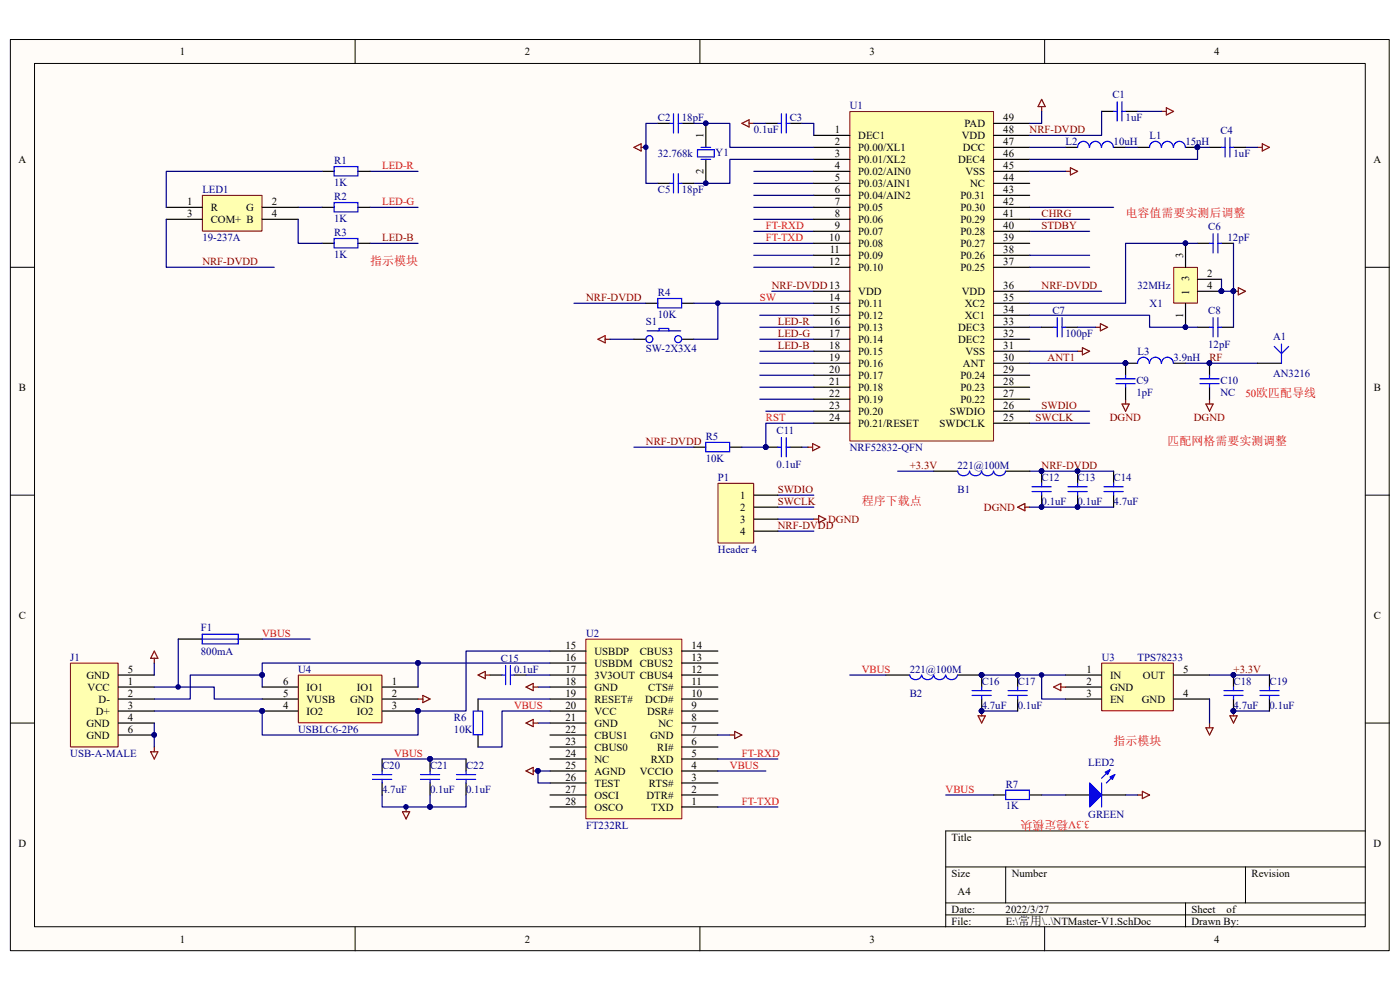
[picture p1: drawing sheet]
<svg xmlns="http://www.w3.org/2000/svg" width="297mm" height="210mm" viewBox="0 0 297 210" stroke-linecap="round" stroke-linejoin="round" font-family="sans-serif">
<path d="M2.2 8.4h292.5v193.3h-292.5z" fill="#fffcf8"/>
<path d="M2.2 8.4h292.5v193.3h-292.5z" fill="none" stroke="#000" stroke-width=".21"/>
<path d="M7.4 13.5h282.2v183.1h-282.2z" fill="#fffcf8"/>
<g fill="none" stroke="#000" stroke-width=".21">
<path d="M7.3 13.5h282.3v183.1h-282.3zM75.3 8.4v5.1M148.5 8.4v5.1M221.6 8.4v5.1M2.2 56.7h5.1M289.7 56.7h5.1M2.2 105h5.1M289.7 105h5.1M2.2 153.4h5.1M289.7 153.4h5.1M289.7 176.3h-89.1v20.3M75.3 196.6v5.1"/>
<path d="M148.5 196.6v5.1M200.6 183.9h89.1M200.6 191.5h89.1M200.6 194.1h89.1M213.4 183.9v7.6M221.6 196.6v5.1M251.5 191.5v5.1M264.2 183.9v7.6"/>
</g>
<path d="M15 140.7h10.1v17.8h-10.1z" fill="#ffffb0"/>
<path d="M14.9 140.7h10.2v17.8h-10.2z" fill="none" stroke="#800000" stroke-width=".21"/>
<path d="M25.1 145.7h7.6M25.1 148.3h7.6M25.1 150.8h7.6M25.1 153.4h7.6M25.1 143.2h7.6M25.1 155.9h7.6" fill="none" stroke="#000" stroke-width=".25"/>
<circle cx="32.7" cy="155.9" r=".48" fill="#000080" stroke="#000080" stroke-width=".21"/>
<path d="M124.3 135.6h20.4v38.1h-20.4z" fill="#ffffb0"/>
<path d="M124.3 135.6h20.4v38.1h-20.4z" fill="none" stroke="#800000" stroke-width=".21"/>
<g fill="none" stroke="#000" stroke-width=".25">
<path d="M149.8 26.2v5.1M149.8 33.8v5.1M254.1 69.4h2.5M259.1 69.4h2.6M116.7 138.1h7.6M144.7 138.1h7.6M116.7 158.5h7.6M116.7 155.9h7.6M116.7 153.4h7.6M116.7 150.8h7.6M116.7 148.3h7.6M116.7 145.7h7.6"/>
<path d="M116.7 143.2h7.6M116.7 140.7h7.6M144.7 158.5h7.6M144.7 155.9h7.6M144.7 153.4h7.6M144.7 150.8h7.6M144.7 148.3h7.6M144.7 145.7h7.6M144.7 143.2h7.6M144.7 140.7h7.6M116.7 171.2h7.6M116.7 168.6h7.6"/>
<path d="M116.7 166.1h7.6M116.7 163.6h7.6M116.7 161h7.6M144.7 171.2h7.6M144.7 168.6h7.6M144.7 166.1h7.6M144.7 163.6h7.6M144.7 161h7.6"/>
</g>
<path d="M148 31.8h3.5v1.5h-3.5zM148.7 33.8h2.1M148.7 31.3h2.1M256.6 69.4h.8M257.4 67.4v4.1M258.4 67.4v4.1M258.4 69.4h.7" fill="none" stroke="#00f" stroke-width=".25"/>
<g fill="#000080" stroke="#000080" stroke-width=".21">
<circle cx="149.7" cy="26.1" r=".48"/>
<circle cx="149.7" cy="38.9" r=".48"/>
<circle cx="256.6" cy="77" r=".48"/>
<circle cx="137" cy="31.2" r=".48"/>
<circle cx="261.7" cy="61.8" r=".48"/>
</g>
<path d="M134.5 31.3l1.5-.8v1.5zM136 31.3h1M261.7 61.8h1M262.7 61l1.5 .8-1.5 .8zM238 85.7h1.6l-.8 1.5zM238.8 84.7v1M255.8 85.7h1.6l-.8 1.5zM256.6 84.7v1" fill="none" stroke="#800000" stroke-width=".25"/>
<g fill="none" stroke="#000080" stroke-width=".25">
<path d="M139.6 26.2h-2.6v12.7h2.6M159.9 36.4h12.7M159.9 38.9h12.7M159.9 46.5h12.7M159.9 49.1h12.7M159.9 51.6h12.7M159.9 54.2h12.7M159.9 56.7h12.7M159.9 44h12.7M218.4 46.5h12.8M218.4 49.1h12.8M218.4 44h17.8"/>
<path d="M161.2 69.4h11.4M161.2 66.9h11.4M161.2 77.1h11.4M161.2 79.6h11.4M161.2 72h11.4M161.2 74.5h11.4M163.7 61.8h8.9M161.2 82.1h11.4M161.2 84.7h11.4M218.4 87.2h12.8M218.4 89.8h12.8"/>
</g>
<path d="M180.3 23.7h30.5v69.9h-30.5z" fill="#ffffb0"/>
<path d="M180.3 23.7h30.5v69.9h-30.5z" fill="none" stroke="#800000" stroke-width=".21"/>
<g fill="none" stroke="#000" stroke-width=".25">
<path d="M139.6 38.9h2.5M139.6 26.2h2.5M144.7 38.9h2.5M144.7 26.2h2.5M162.5 26.2h2.5M167.6 26.2h2.5M172.6 28.7h7.7M172.6 31.3h7.7M172.6 33.8h7.7M172.6 36.4h7.7M172.6 38.9h7.7M210.8 28.7h7.6"/>
<path d="M210.8 31.3h7.6M210.8 33.8h7.6M210.8 36.4h7.6M210.8 38.9h7.6M210.8 26.2h7.6M226.1 31.3h2.5M236.2 31.3h2.6M241.3 31.3h2.6M251.5 31.3h2.6M256.6 31.3h2.5M261.7 31.3h2.5M172.6 41.4h7.7"/>
<path d="M172.6 44h7.7M172.6 46.5h7.7M172.6 49.1h7.7M172.6 51.6h7.7M172.6 54.2h7.7M172.6 56.7h7.7M210.8 41.4h7.6M210.8 44h7.6M210.8 46.5h7.6M210.8 49.1h7.6M210.8 51.6h7.6M210.8 54.2h7.6"/>
<path d="M210.8 56.7h7.6M254.1 51.6h2.5M259.1 51.6h2.6M172.6 61.8h7.7M172.6 64.3h7.7M172.6 66.9h7.7M172.6 69.4h7.7M172.6 72h7.7M172.6 74.5h7.7M172.6 77.1h7.7M172.6 79.6h7.7M210.8 61.8h7.6"/>
<path d="M210.8 64.3h7.6M210.8 66.9h7.6M210.8 69.4h7.6M210.8 72h7.6M210.8 74.5h7.6M210.8 77.1h7.6M210.8 79.6h7.6M172.6 82.1h7.7M172.6 84.7h7.7M172.6 87.2h7.7M172.6 89.8h7.7M210.8 82.1h7.6"/>
<path d="M210.8 84.7h7.6M210.8 87.2h7.6M210.8 89.8h7.6"/>
</g>
<path d="M147.2 26.2h7.6v5.1h17.8M172.6 33.8h-17.8v5.1h-7.6M218.4 36.4h7.7M221 23.6v2.6h-2.6M264.2 31.3h2.6M218.4 56.7h12.8M218.4 54.2h12.8M218.4 74.5h10.2M218.4 61.8h15.3M218.4 69.4h2.6M170.1 94.9h1.3" fill="none" stroke="#000080" stroke-width=".25"/>
<g fill="none" stroke="#800000" stroke-width=".25">
<path d="M157.4 26.2l1.5-.8v1.5zM158.9 26.2h1M221 21.1l.7 1.5h-1.5zM221 22.6v1M226.1 36.4h1M227.1 35.6l1.5 .8-1.5 .7zM266.8 31.3h1M267.8 30.5l1.5 .8-1.5 .7zM228.6 74.5h1M229.6 73.7l1.6 .8-1.6 .8zM232.4 69.4h1M233.4 68.7l1.6 .7-1.6 .8z"/>
<path d="M171.4 94.9h1M172.4 94.1l1.5 .8-1.5 .7z"/>
</g>
<g fill="none" stroke="#00f" stroke-width=".25">
<path d="M142.1 26.2h.8M142.1 38.9h.8M142.9 24.1v4.1M142.9 36.9v4M143.9 24.1v4.1M143.9 36.9v4M143.9 26.2h.8M143.9 38.9h.8M165 26.2h.8M165.8 24.1v4.1M166.8 26.2h.8M166.8 24.1v4.1"/>
<path d="M231.1 31.3a1.25 1.25 0 0 0-1.2-1.3 1.25 1.25 0 0 0-1.3 1.3M233.7 31.3a1.25 1.25 0 0 0-1.3-1.3 1.25 1.25 0 0 0-1.2 1.3M236.2 31.3a1.25 1.25 0 0 0-1.3-1.3 1.25 1.25 0 0 0-1.2 1.3M246.4 31.3a1.25 1.25 0 0 0-1.3-1.3 1.25 1.25 0 0 0-1.2 1.3M248.9 31.3a1.25 1.25 0 0 0-1.2-1.3 1.25 1.25 0 0 0-1.3 1.3M251.5 31.3a1.25 1.25 0 0 0-1.3-1.3 1.25 1.25 0 0 0-1.2 1.3M259.1 31.3h.8M259.9 29.2v4.1M260.9 29.2v4.1M260.9 31.3h.8M256.6 51.6h.8M257.4 49.6v4.1"/>
<path d="M258.4 49.6v4.1M258.4 51.6h.7"/>
</g>
<circle cx="254" cy="31.2" r=".48" fill="#000080" stroke="#000080" stroke-width=".21"/>
<path d="M249 56.8h5v7.5h-5z" fill="#ffffb0"/>
<path d="M249 56.7h5v7.6h-5z" fill="none" stroke="#800000" stroke-width=".21"/>
<g fill="none" stroke="#000" stroke-width=".25">
<path d="M233.7 23.6h2.5M238.8 23.6h2.5M251.5 51.6v5.1M254.1 59.2h5M221 69.4h2.5M226.1 69.4h2.5M241.3 77.1h-2.5v2.5M249 77.1h2.5M251.5 64.3v5.1M254.1 61.8h5M256.6 77.1v2.5M266.8 77.1h5.1"/>
<path d="M147.2 94.9h2.6M154.8 94.9h2.6M162.5 94.9h2.5M167.6 94.9h2.5M198.1 100h5.1M213.4 100h5M221 100v2.5M228.6 100v2.5M236.2 100v2.5M238.8 82.1v2.6M256.6 82.1v2.6M221 105v2.6"/>
<path d="M228.6 105v2.6M236.2 105v2.6"/>
</g>
<g fill="#000080" stroke="#000080" stroke-width=".21">
<circle cx="251.5" cy="69.4" r=".48"/>
<circle cx="251.5" cy="51.6" r=".48"/>
<circle cx="259.1" cy="61.8" r=".48"/>
<circle cx="238.8" cy="77" r=".48"/>
<circle cx="256.6" cy="77" r=".48"/>
<circle cx="162.4" cy="94.8" r=".48"/>
<circle cx="221" cy="107.6" r=".48"/>
<circle cx="221" cy="99.9" r=".48"/>
<circle cx="228.6" cy="107.6" r=".48"/>
<circle cx="228.6" cy="99.9" r=".48"/>
</g>
<g fill="none" stroke="#00f" stroke-width=".25">
<path d="M236.2 23.6h.8M237 21.6v4.1M238 21.6v4.1M238 23.6h.8M223.5 69.4h.8M224.3 67.4v4.1M225.3 67.4v4.1M225.3 69.4h.8M238.8 79.6v.8M243.8 77.1a1.25 1.25 0 0 0-1.2-1.3 1.25 1.25 0 0 0-1.3 1.3M246.4 77.1a1.25 1.25 0 0 0-1.3-1.3 1.25 1.25 0 0 0-1.2 1.3M248.9 77.1a1.25 1.25 0 0 0-1.2-1.3 1.25 1.25 0 0 0-1.3 1.3"/>
<path d="M256.6 79.6v.8M270.3 73.5l1.6 1.5 1.5-1.5M271.9 73v4.1M149.7 93.8h5.1v2h-5.1zM165 94.9h.8M165.8 92.8v4.1M166.8 92.8v4.1M166.8 94.9h.8M205.7 100a1.29 1.29 0 0 1-1.3 .9 1.29 1.29 0 0 1-1.2-.9M208.2 100a1.29 1.29 0 0 1-1.2 .9 1.29 1.29 0 0 1-1.3-.9M210.8 100a1.29 1.29 0 0 1-1.3 .9 1.29 1.29 0 0 1-1.2-.9M213.3 100a1.29 1.29 0 0 1-1.2 .9 1.29 1.29 0 0 1-1.3-.9"/>
<path d="M236.8 81.4h4M236.8 80.4h4M238.8 81.4v.7M254.6 81.4h4M254.6 80.4h4M256.6 81.4v.7M218.9 103.3h4.1M218.9 104.3h4.1M221 102.5v.8M221 104.3v.7M226.6 103.3h4.1M226.6 104.3h4.1"/>
<path d="M228.6 102.5v.8M228.6 104.3v.7M234.2 103.3h4.1M234.2 104.3h4.1M236.2 102.5v.8M236.2 104.3v.7"/>
</g>
<g fill="none" stroke="#000080" stroke-width=".25">
<path d="M218.4 31.3h7.7M238.8 31.3h2.5M159.9 41.4h12.7M254.1 51.6h-15.3v12.7h-20.4M218.4 66.9h25.5v2.5h10.2M218.4 77.1h20.4M228.6 69.4h3.8M251.5 77.1h15.3M134.5 94.9h12.7M190.5 100h7.6M218.4 100h17.8M165 107.6h7.6"/>
<path d="M165 105h7.6M165 110.1h7.6M165 112.7h7.6M218.4 107.6h17.8"/>
</g>
<path d="M172.6 110.1h1.1M173.7 109.4l1.5 .7-1.5 .8zM215.9 107.6l1.5-.8v1.5zM217.4 107.6h1" fill="none" stroke="#800000" stroke-width=".25"/>
<path d="M152.4 102.6h7.5v12.6h-7.5z" fill="#ffffb0"/>
<path d="M152.3 102.5h7.6v12.7h-7.6z" fill="none" stroke="#800000" stroke-width=".21"/>
<path d="M159.9 105h5.1M159.9 107.6h5.1M159.9 110.1h5.1M159.9 112.7h5.1" fill="none" stroke="#000" stroke-width=".25"/>
<path d="M159.9 26.2h2.6M170.1 26.2h2.5v2.5M233.7 23.6v5.1h-15.3M241.3 23.6h5.1M261.7 51.6v10.2M162.5 87.2h10.1" fill="none" stroke="#000080" stroke-width=".25"/>
<circle cx="261.7" cy="61.8" r=".48" fill="#000080" stroke="#000080" stroke-width=".21"/>
<path d="M246.4 23.6h1M247.4 22.9l1.6 .7-1.6 .8z" fill="none" stroke="#800000" stroke-width=".25"/>
<path d="M63.3 143.3h17.7v10h-17.7z" fill="#ffffb0"/>
<path d="M63.3 143.2h17.7v10.1h-17.7z" fill="none" stroke="#800000" stroke-width=".21"/>
<path d="M55.6 145.7h7.7M55.6 148.3h7.7M55.6 150.8h7.7M81.1 145.7h7.6M81.1 148.3h7.6M81.1 150.8h7.6" fill="none" stroke="#000" stroke-width=".25"/>
<g fill="#000080" stroke="#000080" stroke-width=".21">
<circle cx="88.7" cy="150.8" r=".48"/>
<circle cx="55.6" cy="150.8" r=".48"/>
</g>
<path d="M32.7 145.7h12.8v2.6h10.1" fill="none" stroke="#000080" stroke-width=".25"/>
<path d="M233.8 140.7h15.1v10.1h-15.1z" fill="#ffffb0"/>
<path d="M233.7 140.7h15.2v10.1h-15.2z" fill="none" stroke="#800000" stroke-width=".21"/>
<g fill="none" stroke="#000" stroke-width=".25">
<path d="M68.3 36.4h2.6M76 36.4h2.5M68.3 44h2.6M68.3 51.6h2.6M76 44h2.5M76 51.6h2.5M37.8 135.6h5.1M50.5 135.6h5.1M101.4 148.3v2.5M101.4 155.9v2.6M104 143.2h2.5M109 143.2h2.6"/>
<path d="M187.9 143.2h5.1M203.2 143.2h5.1v2.5M208.3 148.3v2.5M215.9 143.2v2.5M215.9 148.3v2.5M226.1 143.2h7.6M226.1 145.7h7.6M226.1 148.3h7.6M249 143.2h7.6M249 148.3h7.6M261.7 143.2v2.5M261.7 148.3v2.5"/>
<path d="M269.3 143.2v2.5M269.3 148.3v2.5M81.1 161v2.6M81.1 166.1v2.5M91.2 161v2.6M91.2 166.1v2.5M98.9 161v2.6M98.9 166.1v2.5M210.8 168.6h2.6M218.4 168.6h2.6M226.1 168.6h5.1M233.7 168.6h5.1"/>
</g>
<g fill="none" stroke="#800000" stroke-width=".25">
<path d="M32.7 139.6v1.1M32.7 138.1l.8 1.5h-1.5zM32 159.5h1.5l-.8 1.5zM32.7 158.5v1M88.7 148.3h1M89.7 147.5l1.5 .8-1.5 .8zM101.4 143.2l1.5-.8v1.6zM102.9 143.2h1.1M111.6 145.7l1.5-.7v1.5zM111.6 153.4l1.5-.8v1.5zM113.1 145.7h1M113.1 153.4h1"/>
<path d="M154.8 155.9h1.1M155.9 155.2l1.5 .7-1.5 .8zM207.5 151.9h1.5l-.7 1.5zM208.3 150.8v1.1M223.5 145.7l1.6-.7v1.5zM225.1 145.7h1M255.8 154.4h1.6l-.8 1.5zM256.6 153.4v1M260.9 151.9h1.6l-.8 1.5zM261.7 150.8v1.1M85.4 172.2h1.5l-.7 1.5zM86.2 171.2v1"/>
<path d="M111.6 163.6l1.5-.8v1.5zM113.1 163.6h1M241.3 168.6h1.1M242.4 167.9l1.5 .7-1.5 .8z"/>
</g>
<g fill="none" stroke="#000080" stroke-width=".25">
<path d="M78.5 36.4h10.2M256.6 31.3h-2.5v2.5h-35.7M63.3 44h5M78.5 44h10.2M78.5 51.6h10.2M259.1 59.2v2.6h2.6v7.6M172.6 89.8h-10.1v5.1h-5.1M37.8 135.6v10.1M55.6 135.6h10.2M32.7 140.7v2.5M32.7 153.4v5.1M55.6 143.2h-15.2v5.1h-7.7"/>
<path d="M55.6 143.2v2.5M88.7 140.7h-33.1v2.5M101.4 148.3h15.3M111.6 143.2h5.1M114.1 145.7h2.6M114.1 153.4h2.6M116.7 150.8h-10.2v7.7h-5.1M152.3 155.9h2.5M180.3 143.2h7.6M208.3 143.2h17.8M208.3 150.8h7.6M221 143.2v5.1h5.1"/>
<path d="M256.6 148.3v5.1M256.6 143.2h12.7M261.7 150.8h7.6M81.1 168.6v2.6h10.1M81.1 161h17.8M91.2 168.6v2.6M98.9 168.6v2.6h-7.7M116.7 163.6h-2.6v2.5h2.6M152.3 161h12.7M152.3 171.2h12.7M152.3 163.6h10.2M200.6 168.6h10.2"/>
<path d="M221 168.6h5.1M238.8 168.6h2.5"/>
</g>
<g fill="#000080" stroke="#000080" stroke-width=".21">
<circle cx="261.7" cy="150.8" r=".48"/>
<circle cx="208.2" cy="150.8" r=".48"/>
<circle cx="261.7" cy="143.2" r=".48"/>
<circle cx="215.9" cy="143.2" r=".48"/>
<circle cx="208.2" cy="143.2" r=".48"/>
<circle cx="221" cy="143.2" r=".48"/>
<circle cx="114.1" cy="163.5" r=".48"/>
<circle cx="37.8" cy="145.7" r=".48"/>
<circle cx="259.1" cy="61.8" r=".48"/>
<circle cx="261.7" cy="61.8" r=".48"/>
<circle cx="162.4" cy="94.8" r=".48"/>
<circle cx="254" cy="31.2" r=".48"/>
<circle cx="91.2" cy="161" r=".48"/>
<circle cx="86.1" cy="171.2" r=".48"/>
<circle cx="55.6" cy="143.2" r=".48"/>
<circle cx="88.7" cy="140.6" r=".48"/>
<circle cx="91.2" cy="171.2" r=".48"/>
</g>
<g fill="none" stroke="#00f" stroke-width=".25">
<path d="M70.9 35.3h5v2h-5zM70.9 43h5v2h-5zM70.9 50.6h5v2h-5zM42.9 134.6h7.6v2h-7.6zM42.9 135.6h7.6M100.4 150.8h2v5.1h-2zM106.5 143.2h.8M107.3 141.2v4M108.3 141.2v4M108.3 143.2h.7M195.5 143.2a1.29 1.29 0 0 1-1.3 1 1.29 1.29 0 0 1-1.2-1M198 143.2a1.29 1.29 0 0 1-1.2 1 1.29 1.29 0 0 1-1.3-1"/>
<path d="M200.6 143.2a1.29 1.29 0 0 1-1.3 1 1.29 1.29 0 0 1-1.2-1M203.1 143.2a1.29 1.29 0 0 1-1.2 1 1.29 1.29 0 0 1-1.3-1M206.2 147.5h4.1M206.2 146.5h4.1M208.3 145.7v.8M208.3 147.5v.8M213.9 147.5h4M213.9 146.5h4M215.9 145.7v.8M215.9 147.5v.8M259.7 147.5h4M259.7 146.5h4"/>
<path d="M261.7 145.7v.8M261.7 147.5v.8M267.3 147.5h4.1M267.3 146.5h4.1M269.3 145.7v.8M269.3 147.5v.8M79 165.3h4.1M79 164.3h4.1M81.1 163.6v.7M81.1 165.3v.8M89.2 165.3h4.1M89.2 164.3h4.1"/>
<path d="M91.2 163.6v.7M91.2 165.3v.8M96.8 165.3h4.1M96.8 164.3h4.1M98.9 163.6v.7M98.9 165.3v.8M213.4 167.6h5v2h-5zM233.7 166.1v5.1M235.5 163.3l-1.8 1.8M236.5 164.3l-1.8 1.8"/>
</g>
<g fill="#00f" stroke="#00f" stroke-width=".25">
<path d="M231.2 166.1l2.5 2.5-2.5 2.6z"/>
<path d="M235.5 164.8l1-.5-.5 1z"/>
<path d="M234.5 163.8l1-.5-.5 1z"/>
</g>
<path d="M43 41.5h12.6v7.5h-12.6z" fill="#ffffb0"/>
<path d="M42.9 41.4h12.7v7.6h-12.7z" fill="none" stroke="#800000" stroke-width=".21"/>
<path d="M35.3 44h7.6M35.3 46.5h7.6M55.6 44h7.7M55.6 46.5h7.7M134.5 72h2.5M137 64.3h2.6M144.7 72h2.5M144.7 64.3h2.5" fill="none" stroke="#000" stroke-width=".25"/>
<path d="M68.3 36.4h-33v7.6M35.3 46.5v10.2h22.9M63.3 46.5v5.1h5M121.8 64.3h15.2M129.4 72h5.1M147.2 64.3h25.4M152.3 64.3v7.7h-5.1M116.7 138.1h-17.8v12.7h-10.2v5.1h-33.1v-5.1h-22.9M116.7 140.7h-28v5" fill="none" stroke="#000080" stroke-width=".25"/>
<g fill="none" stroke="#00f" stroke-width=".25">
<path d="M139.6 63.3h5v2h-5zM139.6 70.2h2.5"/>
<circle cx="137.8" cy="71.9" r=".74"/>
<circle cx="143.9" cy="71.9" r=".74"/>
</g>
<path d="M137.3 70.2h2.3M139.8 70.2v-.5h2.1v.5M142.1 70.2h2.3" fill="none" stroke="#0000b4" stroke-width=".25"/>
<path d="M126.9 72l1.5-.8v1.5zM128.4 72h1" fill="none" stroke="#800000" stroke-width=".25"/>
<g fill="#000080" stroke="#000080" stroke-width=".21">
<circle cx="152.3" cy="64.3" r=".48"/>
<circle cx="88.7" cy="140.6" r=".48"/>
<circle cx="55.6" cy="150.8" r=".48"/>
<circle cx="88.7" cy="150.8" r=".48"/>
</g>
<g font-size="2.5" fill="#f00">
<text x="238.8" y="46">电容值需要实测后调整</text>
<text x="78.5" y="56.2">指示模块</text>
<text x="247.7" y="94.4">匹配网格需要实测调整</text>
<text x="182.8" y="107.1">程序下载点</text>
<text x="236.3" y="158">指示模块</text>
</g>
<g font-size="2.3">
<text x="38.2" y="11.7">1</text>
<text x="111.3" y="11.7">2</text>
<text x="184.5" y="11.7">3</text>
<text x="257.6" y="11.7">4</text>
<text x="149.3" y="29.2" transform="rotate(-90 149.3 29.2)">1</text>
<text x="177.1" y="28.2">1</text>
<text x="182.1" y="29.5">DEC1</text>
<text x="204" y="29.5">VDD</text>
<text x="204.6" y="27">PAD</text>
<text x="212.9" y="28.2">48</text>
<text x="212.9" y="25.7">49</text>
<text x="3.9" y="34.6">A</text>
<text x="177.1" y="30.8">2</text>
<text x="177.1" y="33.3">3</text>
<text x="177.1" y="35.9">4</text>
<text x="182.1" y="32">P0.00/XL1</text>
<text x="182.1" y="34.6">P0.01/XL2</text>
<text x="203.3" y="34.6">DEC4</text>
<text x="204.3" y="32">DCC</text>
<text x="212.9" y="35.9">45</text>
<text x="212.9" y="33.3">46</text>
<text x="212.9" y="30.8">47</text>
<text x="291.4" y="34.6">A</text>
<text x="149.3" y="37" transform="rotate(-90 149.3 37)">2</text>
<text x="177.1" y="38.4">5</text>
<text x="177.1" y="40.9">6</text>
<text x="182.1" y="37.1">P0.02/AIN0</text>
<text x="182.1" y="39.7">P0.03/AIN1</text>
<text x="204.8" y="37.1">VSS</text>
<text x="205.8" y="39.7">NC</text>
<text x="212.9" y="40.9">43</text>
<text x="212.9" y="38.4">44</text>
<text x="39.7" y="43.5">1</text>
<text x="39.7" y="46">3</text>
<text x="44.7" y="44.7">R</text>
<text x="44.7" y="47.3">COM+ B</text>
<text x="52.2" y="44.7">G</text>
<text x="57.7" y="43.5">2</text>
<text x="57.7" y="46">4</text>
<text x="177.1" y="43.5">7</text>
<text x="177.1" y="46">8</text>
<text x="182.1" y="42.2">P0.04/AIN2</text>
<text x="182.1" y="44.7">P0.05</text>
<text x="182.1" y="47.3">P0.06</text>
<text x="203.8" y="47.3">P0.29</text>
<text x="203.8" y="44.7">P0.30</text>
<text x="203.8" y="42.2">P0.31</text>
<text x="212.9" y="46">41</text>
<text x="212.9" y="43.5">42</text>
<text x="175.9" y="51.1">10</text>
<text x="176" y="53.7">11</text>
<text x="177.1" y="48.6">9</text>
<text x="182.1" y="49.8">P0.07</text>
<text x="182.1" y="52.4">P0.08</text>
<text x="203.8" y="52.4">P0.27</text>
<text x="203.8" y="49.8">P0.28</text>
<text x="212.9" y="53.7">38</text>
<text x="212.9" y="51.1">39</text>
<text x="212.9" y="48.6">40</text>
<text x="175.9" y="56.2">12</text>
<text x="182.1" y="54.9">P0.09</text>
<text x="182.1" y="57.5">P0.10</text>
<text x="203.8" y="57.5">P0.25</text>
<text x="203.8" y="54.9">P0.26</text>
<text x="212.9" y="56.2">37</text>
<text x="251" y="54.7" transform="rotate(-90 251 54.7)">3</text>
<text x="252.3" y="59.6" transform="rotate(-90 252.3 59.6)">3</text>
<text x="256.1" y="58.8">2</text>
<text x="175.9" y="63.8">14</text>
<text x="182.1" y="62.6">VDD</text>
<text x="182.1" y="65.1">P0.11</text>
<text x="204" y="62.6">VDD</text>
<text x="204.7" y="65.1">XC2</text>
<text x="212.9" y="63.8">35</text>
<text x="212.9" y="61.3">36</text>
<text x="252.3" y="62.6" transform="rotate(-90 252.3 62.6)">1</text>
<text x="256.1" y="61.3">4</text>
<text x="175.9" y="66.4">15</text>
<text x="175.9" y="68.9">16</text>
<text x="175.9" y="71.5">17</text>
<text x="182.1" y="67.6">P0.12</text>
<text x="182.1" y="70.2">P0.13</text>
<text x="203.3" y="70.2">DEC3</text>
<text x="204.7" y="67.6">XC1</text>
<text x="212.9" y="71.5">32</text>
<text x="212.9" y="68.9">33</text>
<text x="212.9" y="66.4">34</text>
<text x="251" y="67.5" transform="rotate(-90 251 67.5)">1</text>
<text x="175.9" y="74">18</text>
<text x="175.9" y="76.6">19</text>
<text x="182.1" y="72.7">P0.14</text>
<text x="182.1" y="75.3">P0.15</text>
<text x="182.1" y="77.9">P0.16</text>
<text x="203.3" y="72.7">DEC2</text>
<text x="204.3" y="77.9">ANT</text>
<text x="204.8" y="75.3">VSS</text>
<text x="212.9" y="76.6">30</text>
<text x="212.9" y="74">31</text>
<text x="4" y="82.9">B</text>
<text x="175.9" y="79.1">20</text>
<text x="175.9" y="81.7">21</text>
<text x="182.1" y="80.4">P0.17</text>
<text x="182.1" y="82.9">P0.18</text>
<text x="203.8" y="82.9">P0.23</text>
<text x="203.8" y="80.4">P0.24</text>
<text x="212.9" y="81.7">28</text>
<text x="212.9" y="79.1">29</text>
<text x="291.5" y="82.9">B</text>
<text x="175.9" y="84.2">22</text>
<text x="175.9" y="86.7">23</text>
<text x="175.9" y="89.3">24</text>
<text x="182.1" y="85.5">P0.19</text>
<text x="182.1" y="88">P0.20</text>
<text x="201.5" y="88">SWDIO</text>
<text x="203.8" y="85.5">P0.22</text>
<text x="212.9" y="89.3">25</text>
<text x="212.9" y="86.7">26</text>
<text x="212.9" y="84.2">27</text>
<text x="182.1" y="90.6">P0.21/RESET</text>
<text x="199.3" y="90.6">SWDCLK</text>
<text x="157" y="105.8">1</text>
<text x="157" y="108.4">2</text>
<text x="157" y="110.9">3</text>
<text x="157" y="113.5">4</text>
<text x="4" y="131.3">C</text>
<text x="291.5" y="131.3">C</text>
<text x="120" y="137.6">15</text>
<text x="146.7" y="137.6">14</text>
<text x="18.3" y="144">GND</text>
<text x="27.1" y="142.7">5</text>
<text x="120" y="140.2">16</text>
<text x="120" y="142.7">17</text>
<text x="126.1" y="138.9">USBDP</text>
<text x="126.1" y="141.4">USBDM CBUS2</text>
<text x="126.1" y="144">3V3OUT CBUS4</text>
<text x="135.7" y="138.9">CBUS3</text>
<text x="146.7" y="142.7">12</text>
<text x="146.7" y="140.2">13</text>
<text x="230.5" y="142.7">1</text>
<text x="235.5" y="144">IN</text>
<text x="242.5" y="144">OUT</text>
<text x="251" y="142.7">5</text>
<text x="18.6" y="146.5">VCC</text>
<text x="20.9" y="149.1">D-</text>
<text x="27.1" y="145.2">1</text>
<text x="27.1" y="147.8">2</text>
<text x="60.1" y="147.8">5</text>
<text x="60.1" y="145.2">6</text>
<text x="65" y="149.1">VUSB</text>
<text x="65" y="146.5">IO1</text>
<text x="74.3" y="149.1">GND</text>
<text x="75.7" y="146.5">IO1</text>
<text x="83.1" y="145.2">1</text>
<text x="83.1" y="147.8">2</text>
<text x="120" y="145.2">18</text>
<text x="120" y="147.8">19</text>
<text x="126.1" y="146.5">GND</text>
<text x="126.1" y="149.1">RESET#</text>
<text x="136.9" y="149.1">DCD#</text>
<text x="137.5" y="146.5">CTS#</text>
<text x="146.7" y="147.8">10</text>
<text x="146.7" y="145.2">11</text>
<text x="230.5" y="145.2">2</text>
<text x="230.5" y="147.8">3</text>
<text x="235.5" y="146.5">GND</text>
<text x="235.5" y="149.1">EN</text>
<text x="242.2" y="149.1">GND</text>
<text x="251" y="147.8">4</text>
<text x="18.3" y="154.1">GND</text>
<text x="20.4" y="151.6">D+</text>
<text x="27.1" y="150.3">3</text>
<text x="27.1" y="152.9">4</text>
<text x="27.1" y="155.4">6</text>
<text x="60.1" y="150.3">4</text>
<text x="65" y="151.6">IO2</text>
<text x="75.7" y="151.6">IO2</text>
<text x="83.1" y="150.3">3</text>
<text x="120" y="150.3">20</text>
<text x="120" y="152.9">21</text>
<text x="120" y="155.4">22</text>
<text x="126.1" y="151.6">VCC</text>
<text x="126.1" y="154.1">GND</text>
<text x="137.3" y="151.6">DSR#</text>
<text x="139.7" y="154.1">NC</text>
<text x="146.7" y="155.4">7</text>
<text x="146.7" y="152.9">8</text>
<text x="146.7" y="150.3">9</text>
<text x="18.3" y="156.7">GND</text>
<text x="120" y="158">23</text>
<text x="120" y="160.5">24</text>
<text x="126.1" y="156.7">CBUS1</text>
<text x="126.1" y="159.3">CBUS0</text>
<text x="126.1" y="161.8">NC</text>
<text x="137.9" y="156.7">GND</text>
<text x="138" y="161.8">RXD</text>
<text x="139.4" y="159.3">RI#</text>
<text x="146.7" y="160.5">5</text>
<text x="146.7" y="158">6</text>
<text x="120" y="163.1">25</text>
<text x="120" y="165.6">26</text>
<text x="126.1" y="164.3">AGND</text>
<text x="126.1" y="166.9">TEST</text>
<text x="135.7" y="164.3">VCCIO</text>
<text x="137.7" y="166.9">RTS#</text>
<text x="146.7" y="165.6">3</text>
<text x="146.7" y="163.1">4</text>
<text x="120" y="168.1">27</text>
<text x="120" y="170.7">28</text>
<text x="126.1" y="169.4">OSCI</text>
<text x="126.1" y="172">OSCO</text>
<text x="137.2" y="169.4">DTR#</text>
<text x="138.2" y="172">TXD</text>
<text x="146.7" y="170.7">1</text>
<text x="146.7" y="168.1">2</text>
<text x="3.9" y="179.6">D</text>
<text x="201.9" y="178.3">Title</text>
<text x="291.4" y="179.6">D</text>
<text x="201.9" y="186">Size</text>
<text x="214.6" y="186">Number</text>
<text x="265.5" y="186">Revision</text>
<text x="203.2" y="189.8">A4</text>
<text x="201.9" y="193.6">Date:</text>
<text x="201.9" y="196.1">File:</text>
<text x="213.3" y="193.6">2022/3/27</text>
<text x="213.4" y="196.1">E:\常用\..\NTMaster-V1.SchDoc</text>
<text x="252.8" y="196.1">Drawn By:</text>
<text x="252.8" y="193.6">Sheet</text>
<text x="260.2" y="193.6">of</text>
<text x="38.2" y="199.9">1</text>
<text x="111.3" y="199.9">2</text>
<text x="184.5" y="199.9">3</text>
<text x="257.6" y="199.9">4</text>
</g>
<g font-size="2.3" fill="#000080">
<text x="180.3" y="23.1">U1</text>
<text x="236" y="20.8">C1</text>
<text x="139.6" y="25.7">C2</text>
<text x="144.7" y="25.7">18pF</text>
<text x="159.9" y="28.2">0.1uF</text>
<text x="167.6" y="25.7">C3</text>
<text x="238.8" y="25.7">1uF</text>
<text x="243.9" y="29.5">L1</text>
<text x="258.9" y="28.5">C4</text>
<text x="70.9" y="34.8">R1</text>
<text x="139.6" y="33.3">32.768k</text>
<text x="151.8" y="33.1">Y1</text>
<text x="226.1" y="30.8">L2</text>
<text x="236.3" y="30.8">10uH</text>
<text x="251.5" y="30.8">15nH</text>
<text x="261.7" y="33.3">1uF</text>
<text x="42.9" y="40.9">LED1</text>
<text x="70.9" y="39.4">1K</text>
<text x="139.6" y="40.9">C5</text>
<text x="144.7" y="40.9">18pF</text>
<text x="70.9" y="42.5">R2</text>
<text x="70.9" y="47">1K</text>
<text x="42.9" y="51.1">19-237A</text>
<text x="70.9" y="50.1">R3</text>
<text x="256.3" y="48.8">C6</text>
<text x="260.4" y="51.1">12pF</text>
<text x="70.9" y="54.7">1K</text>
<text x="139.6" y="62.8">R4</text>
<text x="241.3" y="61.3">32MHz</text>
<text x="243.9" y="65.1">X1</text>
<text x="137" y="68.9">S1</text>
<text x="139.6" y="67.4">10K</text>
<text x="223.3" y="66.6">C7</text>
<text x="226.1" y="71.5">100pF</text>
<text x="256.3" y="66.6">C8</text>
<text x="137" y="74.8">SW-2X3X4</text>
<text x="241.3" y="75.3">L3</text>
<text x="249" y="76.6">3.9nH</text>
<text x="256.3" y="73.7">12pF</text>
<text x="270.1" y="72.2">A1</text>
<text x="241.1" y="81.4">C9</text>
<text x="241.1" y="83.9">1pF</text>
<text x="258.9" y="81.4">C10</text>
<text x="258.9" y="83.9">NC</text>
<text x="270.1" y="79.9">AN3216</text>
<text x="149.7" y="93.3">R5</text>
<text x="164.8" y="92.1">C11</text>
<text x="180.3" y="95.6">NRF52832-QFN</text>
<text x="149.7" y="97.9">10K</text>
<text x="152.3" y="102">P1</text>
<text x="164.8" y="99.2">0.1uF</text>
<text x="203.2" y="99.4">221@100M</text>
<text x="221" y="102">C12</text>
<text x="228.6" y="102">C13</text>
<text x="236.3" y="102">C14</text>
<text x="203.2" y="104.6">B1</text>
<text x="221" y="107.1">0.1uF</text>
<text x="228.6" y="107.1">0.1uF</text>
<text x="236.3" y="107.1">4.7uF</text>
<text x="152.3" y="117.3">Header 4</text>
<text x="42.6" y="133.8">F1</text>
<text x="124.3" y="135.1">U2</text>
<text x="14.9" y="140.2">J1</text>
<text x="42.6" y="138.9">800mA</text>
<text x="63.2" y="142.7">U4</text>
<text x="106.3" y="140.4">C15</text>
<text x="109.1" y="142.7">0.1uF</text>
<text x="193" y="142.7">221@100M</text>
<text x="233.7" y="140.2">U3</text>
<text x="241.3" y="140.2">TPS78233</text>
<text x="193" y="147.8">B2</text>
<text x="208.3" y="145.2">C16</text>
<text x="215.9" y="145.2">C17</text>
<text x="261.7" y="145.2">C18</text>
<text x="269.3" y="145.2">C19</text>
<text x="63.2" y="155.4">USBLC6-2P6</text>
<text x="96.3" y="152.9">R6</text>
<text x="96.3" y="155.4">10K</text>
<text x="208.3" y="150.3">4.7uF</text>
<text x="215.9" y="150.3">0.1uF</text>
<text x="261.7" y="150.3">4.7uF</text>
<text x="269.3" y="150.3">0.1uF</text>
<text x="14.9" y="160.5">USB-A-MALE</text>
<text x="81.1" y="163.1">C20</text>
<text x="91.2" y="163.1">C21</text>
<text x="98.9" y="163.1">C22</text>
<text x="213.4" y="167.1">R7</text>
<text x="230.9" y="162.6">LED2</text>
<text x="81.1" y="168.1">4.7uF</text>
<text x="91.2" y="168.1">0.1uF</text>
<text x="98.9" y="168.1">0.1uF</text>
<text x="213.4" y="171.7">1K</text>
<text x="230.9" y="173.5">GREEN</text>
<text x="124.3" y="175.8">FT232RL</text>
</g>
<g font-size="2.3" fill="#800000">
<text x="218.4" y="28.2">NRF-DVDD</text>
<text x="221" y="46">CHRG</text>
<text x="81.1" y="51.1">LED-B</text>
<text x="221" y="48.6">STDBY</text>
<text x="42.9" y="56.2">NRF-DVDD</text>
<text x="124.3" y="63.8">NRF-DVDD</text>
<text x="163.7" y="61.3">NRF-DVDD13</text>
<text x="221" y="61.3">NRF-DVDD</text>
<text x="165" y="68.9">LED-R</text>
<text x="165" y="71.5">LED-G</text>
<text x="165" y="74">LED-B</text>
<text x="222.2" y="76.6">ANT1</text>
<text x="256.6" y="76.6">RF</text>
<text x="219.7" y="89.3">SWCLK</text>
<text x="221" y="86.7">SWDIO</text>
<text x="235.5" y="89.3">DGND</text>
<text x="253.3" y="89.3">DGND</text>
<text x="137" y="94.4">NRF-DVDD</text>
<text x="193" y="99.4">+3.3V</text>
<text x="221" y="99.4">NRF-DVDD</text>
<text x="165" y="107.1">SWCLK</text>
<text x="165" y="104.6">SWDIO</text>
<text x="165" y="112.2">NRF-DVDD</text>
<text x="175.7" y="110.9">DGND</text>
<text x="208.7" y="108.4">DGND</text>
<text x="261.7" y="142.7">+3.3V</text>
</g>
<g font-size="2.3" fill="#f00">
<text x="81.1" y="35.9">LED-R</text>
<text x="81.1" y="43.5">LED-G</text>
<text x="162.5" y="51.1">FT-TXD</text>
<text x="162.5" y="48.6">FT-RXD</text>
<text x="161.2" y="63.8">SW</text>
<text x="162.5" y="89.3">RST</text>
<text x="264.2" y="84.2">50欧匹配导线</text>
<text x="55.6" y="135.1">VBUS</text>
<text x="182.8" y="142.7">VBUS</text>
<text x="109.1" y="150.3">VBUS</text>
<text x="83.6" y="160.5">VBUS</text>
<text x="157.4" y="160.5">FT-RXD</text>
<text x="154.9" y="163.1">VBUS</text>
<text x="157.4" y="170.7">FT-TXD</text>
<text x="200.6" y="168.1">VBUS</text>
<text x="231.1" y="174.2" transform="rotate(-180 231.1 174.2)">3.3V稳定模块</text>
</g>
</svg>
